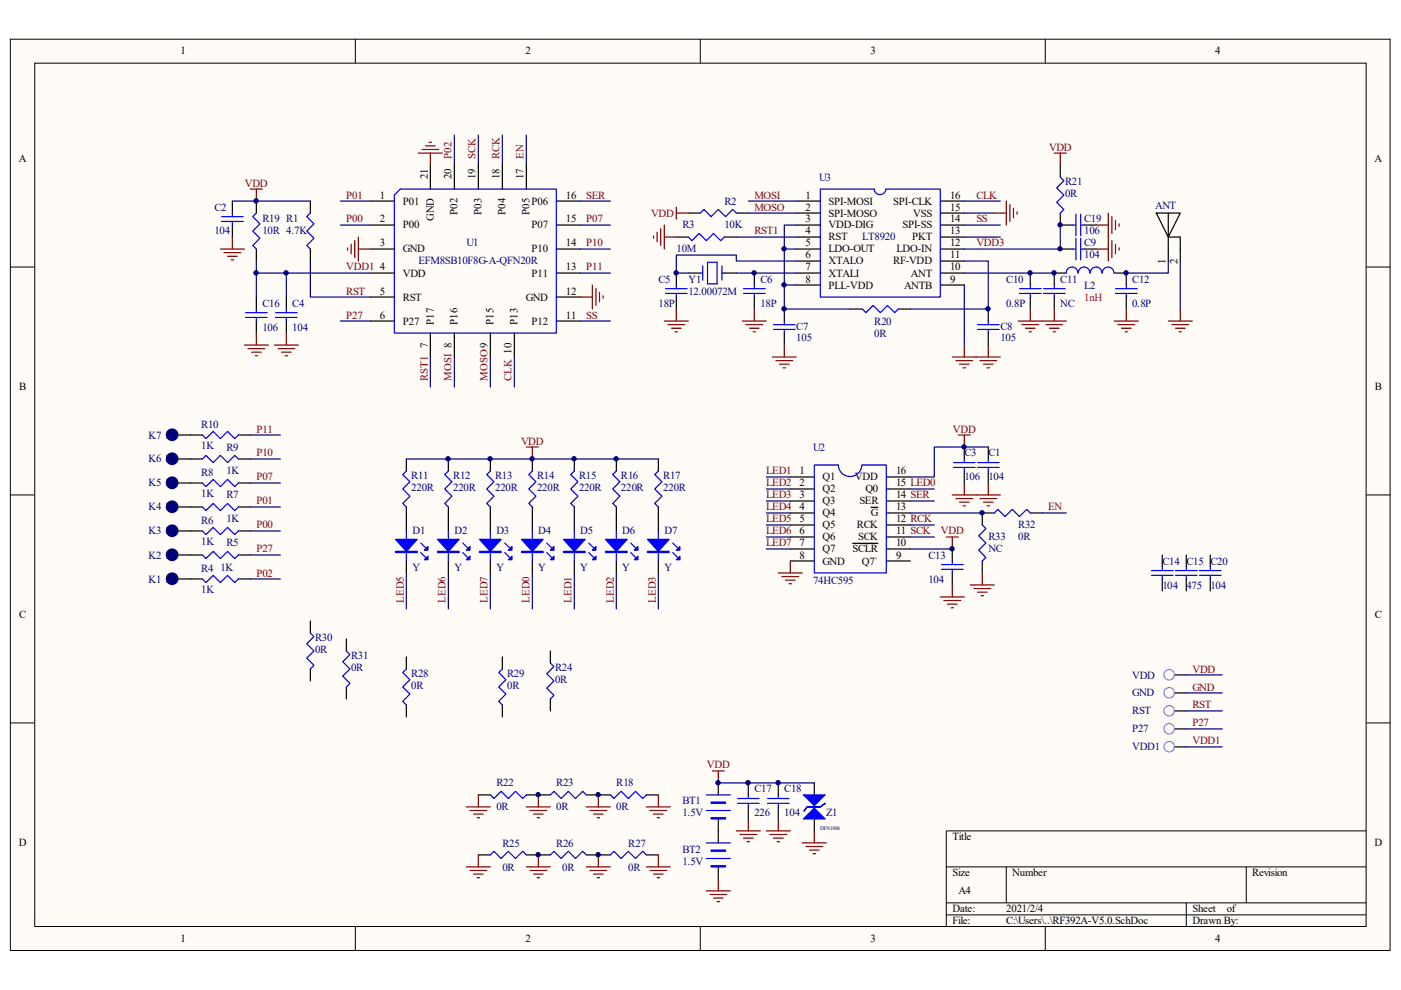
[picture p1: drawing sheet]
<svg xmlns="http://www.w3.org/2000/svg" width="297mm" height="210mm" viewBox="0 0 297 210" stroke-linecap="round" stroke-linejoin="round" font-family="sans-serif">
<path d="M2.3 8.4h292.4v193.1h-292.4z" fill="#fffcf8"/>
<path d="M2.2 8.3h292.5v193.2h-292.5z" fill="none" stroke="#000" stroke-width=".21"/>
<path d="M7.5 13.5h282.1v182.9h-282.1z" fill="#fffcf8"/>
<g fill="none" stroke="#000" stroke-width=".21">
<path d="M7.4 13.4h282.2v183h-282.2zM75.3 8.3v5.1M148.5 8.3v5.1M221.6 8.3v5.1M2.2 56.6h5.1M289.7 56.6h5.1M2.2 104.9h5.1M289.7 104.9h5.1M2.2 153.3h5.1M289.7 153.3h5.1M289.7 176.2h-89.1v20.3M75.3 196.5v5.1"/>
<path d="M148.5 196.5v5.1M200.6 183.8h89.1M200.6 191.4h89.1M200.6 194h89.1M213.4 183.8v7.6M221.6 196.5v5.1M251.5 191.4v5.1M264.2 183.8v7.6"/>
</g>
<g fill="none" stroke="#000" stroke-width=".25">
<path d="M224.8 35v2.5M49.3 42.6v2.6M49.3 47.7v2.6M65.8 42.6v2.6M65.8 52.8v2.5M143.4 50.3h2.5M143.4 57.9v2.5M145.9 45.2h2.6M153.6 50.3h2.5M156.1 45.2h2.6M159.9 57.9v2.5M168.8 42.6h5.1"/>
<path d="M168.8 45.2h5.1M168.8 47.7h5.1M168.8 50.3h5.1M168.8 52.8h5.1M168.8 55.3h5.1M168.8 57.9h5.1M199.4 42.6h5M199.4 45.2h5M199.4 47.7h5M199.4 50.3h5M199.4 52.8h5M199.4 55.3h5"/>
<path d="M199.4 57.9h5M218.4 57.9v2.5M224.8 45.2v2.5h2.5M224.8 52.8h2.5M226.1 57.9h-2.6v2.5M229.9 47.7h2.5M229.9 52.8h2.5M236.2 57.9h2.6v2.5M245.2 45.2h5l-2.5 5.1zM247.7 50.3h2.5v5M247.7 45.2v10.1M54.4 63v2.5"/>
<path d="M54.4 68.1v2.5M60.7 63v2.5M60.7 68.1v2.5M143.4 63v2.5M159.9 63v2.5M166.3 65.5v2.6M166.3 70.6v2.6M168.8 60.4h5.1M180.3 65.5h2.5M190.5 65.5h2.5M199.4 60.4h5M209.5 65.5v2.6"/>
<path d="M209.5 70.6v2.6M218.4 63v2.5M223.5 63v2.5M238.8 63v2.5M40.4 97.3h2.5M40.4 92.2h2.5M50.5 97.3h2.6M50.5 92.2h2.6M86.2 97.3v2.6M95.1 97.3v2.6M104 97.3v2.6M112.9 97.3v2.6"/>
<path d="M121.8 97.3v2.6M130.7 97.3v2.6M139.6 97.3v2.6M204.4 94.8v2.5M204.4 99.9v2.5M209.5 94.8v2.5M209.5 99.9v2.5M40.4 117.7h2.5M40.4 112.6h2.5M40.4 107.5h2.5M40.4 102.4h2.5M50.5 117.7h2.6"/>
<path d="M50.5 112.6h2.6M50.5 107.5h2.6M50.5 102.4h2.6M86.2 107.5v2.5M95.1 107.5v2.5M104 107.5v2.5M112.9 107.5v2.5M121.8 107.5v2.5M130.7 107.5v2.5M139.6 107.5v2.5M201.9 116.4v2.5M246.4 117.7v2.5"/>
<path d="M251.5 117.7v2.5M256.6 117.7v2.5M40.4 122.8h2.5M50.5 122.8h2.6M201.9 121.5v2.5M246.4 122.8v2.5M251.5 122.8v2.5M256.6 122.8v2.5M101.4 168.5h2.6M111.6 168.5h5.1M124.3 168.5h5.1M137 168.5h2.6"/>
<path d="M158.7 166v2.5M158.7 171.1v2.5M165 166v2.5M165 171.1v2.5M101.4 181.3h2.6M111.6 181.3h5.1M124.3 181.3h5.1M137 181.3h2.6"/>
</g>
<g fill="none" stroke="#00f" stroke-width=".25">
<path d="M224.8 37.5l.8 .8-1.6 1.5 1.6 1.6-1.6 1.5 1.6 1.5-.8 .8M47 47h4.6M47 45.9h4.6M49.3 45.2v.7M49.3 47v.7M65.8 45.2l-.8 .7 1.6 1.6-1.6 1.5 1.6 1.5-1.6 1.5 .8 .8M145.9 50.3l.8 .7 1.5-1.5 1.6 1.5 1.5-1.5 1.5 1.5 .8-.7M148.5 45.2l.7-.8 1.6 1.5 1.5-1.5 1.5 1.5 1.5-1.5 .8 .8M187.8 40.1a1.23 1.23 0 0 1-1.2 1.2 1.23 1.23 0 0 1-1.2-1.2h-11.5v22.9h25.5v-22.9h-11.5M227.3 52.8h.8M227.3 47.7h.8M228.1 45.4v4.6"/>
<path d="M228.1 50.5v4.6M228.5 57.9a1.23 1.23 0 0 0-1.2-1.3 1.23 1.23 0 0 0-1.3 1.3M229.1 52.8h.8M229.1 45.4v4.6M229.1 50.5v4.6M229.1 47.7h.8M231.1 57.9a1.22 1.22 0 0 0-1.3-1.3 1.22 1.22 0 0 0-1.2 1.3M233.6 57.9a1.22 1.22 0 0 0-1.2-1.3 1.22 1.22 0 0 0-1.2 1.3M236.2 57.9a1.22 1.22 0 0 0-1.3-1.3 1.22 1.22 0 0 0-1.2 1.3M52.1 67.3h4.5M52.1 66.3h4.5M54.4 65.5v.8"/>
<path d="M54.4 67.3v.8M58.4 67.3h4.6M58.4 66.3h4.6M60.7 65.5v.8M60.7 67.3v.8M141.1 62.2h4.6M141.1 61.2h4.6M143.4 60.4v.8M143.4 62.2v.8M157.6 62.2h4.6M157.6 61.2h4.6M159.9 60.4v.8"/>
<path d="M159.9 62.2v.8M164 69.8h4.6M164 68.8h4.6M166.3 68.1v.7M166.3 69.8v.8M182.8 65.5l.8 .8 1.5-1.5 1.5 1.5 1.6-1.5 1.5 1.5 .8-.8M207.2 69.8h4.6M207.2 68.8h4.6M209.5 68.1v.7M209.5 69.8v.8M216.1 62.2h4.6M216.1 61.2h4.6"/>
<path d="M218.4 60.4v.8M218.4 62.2v.8M221.2 62.2h4.6M221.2 61.2h4.6M223.5 60.4v.8M223.5 62.2v.8M236.5 62.2h4.6M236.5 61.2h4.6M238.8 60.4v.8M238.8 62.2v.8M42.9 97.3l.8-.7 1.5 1.5 1.5-1.5 1.5 1.5 1.6-1.5 .7 .7M42.9 92.2l.8 .8 1.5-1.5 1.5 1.5 1.5-1.5 1.6 1.5 .7-.8"/>
<path d="M86.2 99.9l-.8 .7 1.5 1.5-1.5 1.6 1.5 1.5-1.5 1.5 .8 .8M95.1 99.9l-.8 .7 1.5 1.5-1.5 1.6 1.5 1.5-1.5 1.5 .8 .8M104 99.9l-.8 .7 1.5 1.5-1.5 1.6 1.5 1.5-1.5 1.5 .8 .8M112.9 99.9l-.8 .7 1.5 1.5-1.5 1.6 1.5 1.5-1.5 1.5 .8 .8M121.8 99.9l-.8 .7 1.5 1.5-1.5 1.6 1.5 1.5-1.5 1.5 .8 .8M130.7 99.9l-.8 .7 1.5 1.5-1.5 1.6 1.5 1.5-1.5 1.5 .8 .8M139.6 99.9l-.8 .7 1.5 1.5-1.5 1.6 1.5 1.5-1.5 1.5 .8 .8M202.2 98.1h4.5M202.2 99.1h4.5M204.4 97.3v.8M204.4 99.1v.8M207.2 98.1h4.6"/>
<path d="M207.2 99.1h4.6M209.5 97.3v.8M209.5 99.1v.8M42.9 117.7l.8 .7 1.5-1.5 1.5 1.5 1.5-1.5 1.6 1.5 .7-.7M42.9 112.6l.8 .7 1.5-1.5 1.5 1.5 1.5-1.5 1.6 1.5 .7-.7M42.9 107.5l.8 .8 1.5-1.6 1.5 1.6 1.5-1.6 1.6 1.6 .7-.8M42.9 102.4l.8 .8 1.5-1.6 1.5 1.6 1.5-1.6 1.6 1.6 .7-.8M199.6 119.7h4.6M201.9 118.9v.8M42.9 122.8l.8 .7 1.5-1.5 1.5 1.5 1.5-1.5 1.6 1.5 .7-.7M199.6 120.7h4.6M201.9 120.7v.8"/>
<path d="M244.1 122h4.6M244.1 121h4.6M246.4 120.2v.8M246.4 122v.8M249.2 122h4.6M249.2 121h4.6M251.5 120.2v.8M251.5 122v.8M254.3 122h4.6M254.3 121h4.6M256.6 120.2v.8M256.6 122v.8"/>
<path d="M104 168.5l.7 .8 1.6-1.5 1.5 1.5 1.5-1.5 1.5 1.5 .8-.8M116.7 168.5l.7-.7 1.6 1.5 1.5-1.5 1.5 1.5 1.5-1.5 .8 .7M129.4 168.5l.8 .8 1.5-1.5 1.5 1.5 1.5-1.5 1.6 1.5 .7-.8M156.4 170.3h4.5M156.4 169.3h4.5M158.7 168.5v.8M158.7 170.3v.8M162.7 170.3h4.6M162.7 169.3h4.6M165 168.5v.8M165 170.3v.8M104 181.3l.7-.8 1.6 1.5 1.5-1.5 1.5 1.5 1.5-1.5 .8 .8"/>
<path d="M116.7 181.3l.7-.8 1.6 1.5 1.5-1.5 1.5 1.5 1.5-1.5 .8 .8M129.4 181.3l.8-.8 1.5 1.5 1.5-1.5 1.5 1.5 1.6-1.5 .7 .8"/>
</g>
<g fill="none" stroke="#800000" stroke-width=".25">
<path d="M46.7 52.8h5.1M47.5 53.6h3.5M48.2 54.3h2.1M49 55.1h.5M49.3 50.3v2.5M138.6 50v.5M139.3 49.2v2.1M140.1 48.5v3.5M140.8 47.7v5.1M140.8 50.3h2.6M210.8 45.2h2.6M213.4 42.6v5.1"/>
<path d="M214.1 43.4v3.6M214.9 44.2v2M215.6 44.9v.5M232.4 52.8h2.6M235 50.3v5M235.7 51v3.6M236.5 51.8v2M237.3 52.5v.6M58.2 73.2h5.1M58.9 73.9h3.6M59.7 74.7h2M60.5 75.4h.5"/>
<path d="M60.7 70.6v2.6M140.8 68.1h5.1M141.6 68.8h3.6M142.4 69.6h2M143.1 70.4h.5M143.4 65.5v2.6M157.4 68.1h5.1M158.1 68.8h3.6M158.9 69.6h2M159.7 70.4h.5M159.9 65.5v2.6M163.7 75.7h5.1"/>
<path d="M164.5 76.5h3.6M165.3 77.2h2M166 78h.5M166.3 73.2v2.5M201.9 75.7h10.2M202.7 76.5h3.5M203.4 77.2h2.1M204.2 78h.5M204.4 73.2v2.5M207.8 76.5h3.5M208.5 77.2h2.1M209.3 78h.5"/>
<path d="M209.5 73.2v2.5M215.9 68.1h10.2M216.7 68.8h3.5M217.4 69.6h2.1M218.2 70.4h.5M218.4 65.5v2.6M221.7 68.8h3.6M222.5 69.6h2M223.3 70.4h.5M223.5 65.5v2.6M236.2 68.1h5.1M237 68.8h3.6"/>
<path d="M237.8 69.6h2M238.5 70.4h.5M238.8 65.5v2.6M247.7 68.1h5.1M248.5 68.8h3.5M249.2 69.6h2.1M250 70.4h.5M250.2 65.5v2.6"/>
</g>
<g fill="none" stroke="#000080" stroke-width=".25">
<path d="M156.1 57.9h12.7M156.1 50.3h12.7M158.7 45.2h10.1M158.7 42.6h10.1M166.3 52.8h2.5M204.4 57.9h19.1M204.4 50.3h7.7M204.4 45.2h6.4M204.4 42.6h7.7M204.4 47.7h7.7M247.7 55.3v2.6h-8.9M250.2 55.3v10.2"/>
<path d="M166.3 60.4h2.5M204.4 60.4v12.8"/>
</g>
<circle cx="36.5" cy="122.7" r=".71" fill="#fffcf8" stroke="#000080" stroke-width="1.3"/>
<path d="M37.8 122.8h2.6" fill="none" stroke="#000" stroke-width=".25"/>
<circle cx="36.5" cy="117.6" r=".72" fill="#fffcf8" stroke="#000080" stroke-width="1.3"/>
<path d="M37.8 117.7h2.6" fill="none" stroke="#000" stroke-width=".25"/>
<circle cx="36.5" cy="112.5" r=".71" fill="#fffcf8" stroke="#000080" stroke-width="1.3"/>
<path d="M37.8 112.6h2.6" fill="none" stroke="#000" stroke-width=".25"/>
<circle cx="36.5" cy="107.4" r=".71" fill="#fffcf8" stroke="#000080" stroke-width="1.3"/>
<path d="M37.8 107.5h2.6" fill="none" stroke="#000" stroke-width=".25"/>
<circle cx="36.5" cy="102.4" r=".72" fill="#fffcf8" stroke="#000080" stroke-width="1.3"/>
<path d="M37.8 102.4h2.6" fill="none" stroke="#000" stroke-width=".25"/>
<circle cx="36.5" cy="97.3" r=".71" fill="#fffcf8" stroke="#000080" stroke-width="1.3"/>
<path d="M37.8 97.3h2.6" fill="none" stroke="#000" stroke-width=".25"/>
<circle cx="36.5" cy="92.2" r=".71" fill="#fffcf8" stroke="#000080" stroke-width="1.3"/>
<g fill="none" stroke="#000" stroke-width=".25">
<path d="M91.2 35v5.1M96.3 35v5.1M101.4 35v5.1M106.5 35v5.1M111.6 35v5.1M54.4 42.6v2.6M54.4 52.8v2.5M78.5 57.9h5.1M78.5 42.6h5.1M78.5 47.7h5.1M78.5 52.8h5.1M118 57.9h5"/>
<path d="M118 42.6h5M118 47.7h5M118 52.8h5M145.9 57.9h2.6M153.6 57.9h2.5M78.5 63h5.1M78.5 68.1h5.1M91.2 70.6v5.1M96.3 70.6v5.1M104 70.6v5.1M109.1 70.6v5.1M118 63h5"/>
<path d="M118 68.1h5M37.8 92.2h2.6M86.2 110v2.6M86.2 118.9v2.6M95.1 110v2.6M95.1 118.9v2.6M104 110v2.6M104 118.9v2.6M112.9 110v2.6M112.9 118.9v2.6M121.8 110v2.6M121.8 118.9v2.6"/>
<path d="M130.7 110v2.6M130.7 118.9v2.6M139.6 110v2.6M139.6 118.9v2.6M167.6 101.1h5.1M167.6 103.7h5.1M167.6 106.2h5.1M167.6 108.8h5.1M167.6 111.3h5.1M167.6 113.9h5.1M167.6 116.4h5.1M167.6 118.9h5.1"/>
<path d="M180.8 115.2h5.3M184.7 107.6h1.4M187.9 101.1h5.1M187.9 103.7h5.1M187.9 106.2h5.1M187.9 108.8h5.1M187.9 111.3h5.1M187.9 113.9h5.1M187.9 116.4h5.1M187.9 118.9h5.1M208.3 118.9v2.6M210.8 108.8h-2.5v2.5"/>
<path d="M218.4 108.8h2.6M65.8 131.7v2.5M73.4 135.5v2.5M86.2 139.3v2.5M106.5 139.3v2.5M116.7 138v2.6M65.8 141.8v2.6M73.4 145.6v2.6M86.2 149.5v2.5M106.5 149.5v2.5M116.7 148.2v2.5M249 154.5h2.5"/>
<path d="M249 150.7h2.5M249 143.1h2.5M249 146.9h2.5M249 158.4h2.5M152.3 166v2.5M152.3 173.6v5.1M172.7 166v2.5M172.7 173.6v2.6M152.3 183.8v2.5"/>
</g>
<g fill="none" stroke="#00f" stroke-width=".25">
<path d="M54.4 45.2l-.8 .7 1.5 1.6-1.5 1.5 1.5 1.5-1.5 1.5 .8 .8M83.6 41.4l1.3-1.3h33.1v30.5h-34.4zM148.5 57.9h.5M149 56.4v3M150 55.6h2v4.6h-2zM153.1 56.4v3M153.1 57.9h.5M182.7 98.6a2.49 2.49 0 0 1-2.5 2.4 2.49 2.49 0 0 1-2.5-2.4h-5v22.9h15.2v-22.9h-5.1M86.2 112.6v6.3M89.2 117.2l1 1M89.2 115.1l1 1M95.1 112.6v6.3"/>
<path d="M98.1 117.2l1 1M98.1 115.1l1 1M104 112.6v6.3M107 117.2l1 1M107 115.1l1 1M112.9 112.6v6.3M115.9 117.2l1 1M115.9 115.1l1 1M121.8 112.6v6.3M124.8 117.2l1 1M124.8 115.1l1 1M130.7 112.6v6.3"/>
<path d="M133.7 117.2l1 1M133.7 115.1l1 1M139.6 112.6v6.3M142.6 117.2l1 1M142.6 115.1l1 1M208.3 111.3l.7 .8-1.5 1.5 1.5 1.5-1.5 1.5 1.5 1.6-.7 .7M210.8 108.8l.8-.8 1.5 1.5 1.5-1.5 1.5 1.5 1.6-1.5 .7 .8M65.8 134.2l.8 .8-1.6 1.5 1.6 1.5-1.6 1.5 1.6 1.6-.8 .7M73.4 138l.8 .8-1.5 1.5 1.5 1.5-1.5 1.6 1.5 1.5-.8 .7M86.2 141.8l-.8 .8 1.5 1.5-1.5 1.5 1.5 1.6-1.5 1.5 .8 .8M106.5 141.8l-.8 .8 1.6 1.5-1.6 1.5 1.6 1.6-1.6 1.5 .8 .8M116.7 140.6l.7 .7-1.5 1.5 1.5 1.6-1.5 1.5 1.5 1.5-.7 .8"/>
<path d="M149.8 171.8h5M149.8 168.5h5M149.8 178.7h5M149.8 182h5"/>
</g>
<g fill="#00f" stroke="#00f" stroke-width=".25">
<path d="M83.9 114.4h4.5l-2.2 2.5z"/>
<path d="M90.7 117.9v.8h-.7z"/>
<path d="M90.7 115.9v.7h-.7z"/>
<path d="M92.8 114.4h4.5l-2.2 2.5z"/>
<path d="M99.6 117.9v.8h-.7z"/>
<path d="M99.6 115.9v.7h-.7z"/>
<path d="M101.7 114.4h4.6l-2.3 2.5z"/>
<path d="M107.8 118.7l.7-.8v.8z"/>
<path d="M107.8 116.6l.7-.7v.7z"/>
<path d="M110.6 114.4h4.6l-2.3 2.5z"/>
<path d="M117.4 117.9v.8h-.7z"/>
<path d="M117.4 115.9v.7h-.7z"/>
<path d="M119.5 114.4h4.6l-2.3 2.5z"/>
<path d="M126.3 117.9v.8h-.7z"/>
<path d="M126.3 115.9v.7h-.7z"/>
<path d="M128.4 114.4h4.6l-2.3 2.5z"/>
<path d="M135.2 117.9v.8h-.7z"/>
<path d="M135.2 115.9v.7h-.7z"/>
<path d="M137.3 114.4h4.6l-2.3 2.5z"/>
<path d="M144.2 117.9v.8h-.8z"/>
<path d="M144.2 115.9v.7h-.8z"/>
<path d="M172.7 171.3l2.2 2.3h-4.5z"/>
<path d="M170.4 168.5h4.5l-2.2 2.3z"/>
<path d="M83.9 116.9h4.5v.3h-4.5z" fill-rule="evenodd"/>
<path d="M92.8 116.9h4.5v.3h-4.5z" fill-rule="evenodd"/>
<path d="M101.7 116.9h4.6v.3h-4.6z" fill-rule="evenodd"/>
<path d="M110.6 116.9h4.6v.3h-4.6z" fill-rule="evenodd"/>
<path d="M119.5 116.9h4.6v.3h-4.6z" fill-rule="evenodd"/>
<path d="M128.4 116.9h4.6v.3h-4.6z" fill-rule="evenodd"/>
<path d="M137.3 116.9h4.6v.3h-4.6z" fill-rule="evenodd"/>
<path d="M150.8 170.1h3v.2h-3z" fill-rule="evenodd"/>
<path d="M150.8 173.4h3v.2h-3z" fill-rule="evenodd"/>
<path d="M150.8 180.2h3v.3h-3z" fill-rule="evenodd"/>
<path d="M150.8 183.5h3v.3h-3z" fill-rule="evenodd"/>
<path d="M171.1 171.1h2.8l1-.8-1 .8h-2.8l-.7 1z" fill-rule="evenodd"/>
</g>
<g fill="none" stroke="#000080" stroke-width=".25">
<path d="M96.3 28.6v6.4M101.4 28.6v6.4M106.5 28.6v6.4M111.6 28.6v6.4M49.3 42.6h16.5M54.4 55.3v2.6M60.7 57.9v5.1M65.8 55.3v7.7h12.7M72.2 47.7h6.3M72.2 42.6h6.3M78.5 57.9h-24.1v5.1M123 47.7h6.4"/>
<path d="M123 42.6h6.4M123 57.9h6.4M123 52.8h6.4M168.8 55.3h-12.7v-1.2h-12.7v3.8h2.5M168.8 47.7h-2.5v17.8h14M204.4 55.3h5.1v10.2h-16.5M224.8 47.7v5.1h-20.4M72.2 68.1h6.3M91.2 75.7v6.4M96.3 75.7v6.4M104 75.7v6.4M109.1 75.7v6.4"/>
<path d="M123 68.1h6.4M53.1 97.3h6.3M53.1 92.2h6.3M86.2 97.3h53.4M209.5 94.8h-11.4v6.3h-5.1M53.1 107.5h6.3M53.1 112.6h6.3M53.1 117.7h6.3M53.1 102.4h6.3M162.5 101.1h5.1M162.5 103.7h5.1M162.5 106.2h5.1"/>
<path d="M162.5 108.8h5.1M162.5 111.3h5.1M162.5 113.9h5.1M162.5 116.4h5.1M193 103.7h5.1M193 106.2h5.1M193 108.8h15.3M193 111.3h5.1M193 113.9h5.1M193 116.4h8.9M221 108.8h5.1M53.1 122.8h6.3"/>
<path d="M86.2 121.5v7.6M95.1 121.5v7.6M104 121.5v7.6M112.9 121.5v7.6M121.8 121.5v7.6M130.7 121.5v7.6M139.6 121.5v7.6M251.5 143.1h7.6M251.5 146.9h7.6M251.5 150.7h7.6M251.5 154.5h7.6M251.5 158.4h7.6"/>
<path d="M152.3 166h20.4"/>
</g>
<g fill="none" stroke="#800000" stroke-width=".25">
<path d="M88.7 32.5h5.1M89.5 31.7h3.5M90.2 30.9h2.1M91 30.2h.5M91.2 32.5v2.5M223.5 32.5h2.6M224.8 32.5v2.5M53.1 40.1h2.5M54.4 40.1v2.5M73.7 52.5v.6M74.4 51.8v2M75.2 51v3.6"/>
<path d="M76 50.3v5M76 52.8h2.5M143.4 43.9v2.5M143.4 45.2h2.5M232.4 47.7h2.6M235 45.2v5.1M235.7 45.9v3.6M236.5 46.7v2M237.3 47.5v.5M51.8 73.2h5.1M52.6 73.9h3.5M53.3 74.7h2.1"/>
<path d="M54.1 75.4h.5M54.4 70.6v2.6M123 63h2.6M125.6 60.4v5.1M126.3 61.2v3.6M127.1 62v2M127.9 62.7v.5M111.6 94.8h2.5M112.9 94.8v2.5M203.2 92.2h2.5M204.4 92.2v2.6M167.6 118.9v2.6"/>
<path d="M200.6 113.9h2.6M201.9 113.9v2.5M201.9 104.9h10.2M202.7 105.7h3.5M203.4 106.5h2.1M204.2 107.2h.5M204.4 102.4v2.5M207.8 105.7h3.5M208.5 106.5h2.1M209.3 107.2h.5M209.5 102.4v2.5M165 121.5h5.1"/>
<path d="M165.8 122.2h3.5M166.5 123h2.1M167.3 123.8h.5M199.4 126.6h5M200.1 127.3h3.6M200.9 128.1h2M201.6 128.9h.6M201.9 124v2.6M205.7 124h5.1M206.5 124.8h3.5M207.2 125.6h2.1M208 126.3h.5"/>
<path d="M208.3 121.5v2.5M98.9 171.1h5.1M99.6 171.8h3.6M100.4 172.6h2M101.2 173.4h.5M101.4 168.5v2.6M111.6 171.1h5.1M112.4 171.8h3.5M113.1 172.6h2.1M113.9 173.4h.5M114.1 168.5v2.6M124.3 171.1h5.1"/>
<path d="M125.1 171.8h3.5M125.8 172.6h2.1M126.6 173.4h.5M126.9 168.5v2.6M137 171.1h5.1M137.8 171.8h3.6M138.6 172.6h2M139.3 173.4h.5M139.6 168.5v2.6M151 163.5h2.6M152.3 163.5v2.5M156.1 176.2h5.1"/>
<path d="M156.9 176.9h3.5M157.6 177.7h2.1M158.4 178.5h.5M158.7 173.6v2.6M162.5 176.2h5.1M163.2 176.9h3.6M164 177.7h2M164.8 178.5h.5M165 173.6v2.6M170.1 178.7h5.1M170.9 179.5h3.5M172.7 176.2v2.5"/>
<path d="M98.9 183.8h5.1M99.6 184.6h3.6M100.4 185.3h2M101.2 186.1h.5M101.4 181.3v2.5M111.6 183.8h5.1M112.4 184.6h3.5M113.1 185.3h2.1M113.9 186.1h.5M114.1 181.3v2.5M124.3 183.8h5.1M125.1 184.6h3.5"/>
<path d="M125.8 185.3h2.1M126.6 186.1h.5M126.9 181.3v2.5M137 183.8h5.1M137.8 184.6h3.6M138.6 185.3h2M139.3 186.1h.5M139.6 181.3v2.5M149.8 188.9h5M150.5 189.7h3.6M151.3 190.4h2M152 191.2h.6"/>
<path d="M152.3 186.3v2.6M171.6 180.2h2.1M172.4 181h.5"/>
</g>
<g fill="none" stroke="#f0f" stroke-width=".25">
<circle cx="247.9" cy="146.9" r="1.11"/>
<circle cx="247.9" cy="143.1" r="1.11"/>
<circle cx="247.9" cy="154.5" r="1.11"/>
<circle cx="247.9" cy="150.7" r="1.11"/>
<circle cx="247.9" cy="158.3" r="1.11"/>
</g>
<g fill="#000080" stroke="#000080" stroke-width=".21">
<circle cx="54.3" cy="57.9" r=".47"/>
<circle cx="54.3" cy="42.6" r=".47"/>
<circle cx="60.6" cy="57.9" r=".47"/>
<circle cx="95" cy="97.3" r=".46"/>
<circle cx="103.9" cy="97.3" r=".46"/>
<circle cx="112.8" cy="97.3" r=".46"/>
<circle cx="114.1" cy="181.2" r=".46"/>
<circle cx="114.1" cy="168.5" r=".46"/>
<circle cx="121.7" cy="97.3" r=".47"/>
<circle cx="126.8" cy="181.2" r=".46"/>
<circle cx="126.8" cy="168.5" r=".46"/>
<circle cx="130.6" cy="97.3" r=".46"/>
<circle cx="143.3" cy="57.9" r=".46"/>
<circle cx="152.2" cy="166" r=".47"/>
<circle cx="158.6" cy="166" r=".47"/>
<circle cx="159.9" cy="57.9" r=".46"/>
<circle cx="165" cy="166" r=".46"/>
<circle cx="166.2" cy="65.5" r=".47"/>
<circle cx="166.2" cy="60.4" r=".47"/>
<circle cx="166.2" cy="52.8" r=".47"/>
<circle cx="201.9" cy="116.3" r=".46"/>
<circle cx="204.4" cy="94.7" r=".46"/>
<circle cx="208.2" cy="108.7" r=".46"/>
<circle cx="209.5" cy="65.5" r=".47"/>
<circle cx="218.4" cy="57.9" r=".46"/>
<circle cx="223.5" cy="57.9" r=".47"/>
<circle cx="224.7" cy="52.8" r=".46"/>
<circle cx="224.7" cy="47.7" r=".46"/>
<circle cx="238.7" cy="57.9" r=".46"/>
</g>
<g font-size="2.3">
<text x="38.3" y="11.5">1</text>
<text x="111.4" y="11.5">2</text>
<text x="184.6" y="11.5">3</text>
<text x="257.6" y="11.5">4</text>
<text x="4" y="34.4">A</text>
<text x="291.4" y="34.4">A</text>
<text x="90.7" y="38" transform="rotate(-90 90.7 38)">21</text>
<text x="95.8" y="38" transform="rotate(-90 95.8 38)">20</text>
<text x="100.8" y="38" transform="rotate(-90 100.8 38)">19</text>
<text x="105.9" y="38" transform="rotate(-90 105.9 38)">18</text>
<text x="111" y="38" transform="rotate(-90 111 38)">17</text>
<text x="80.5" y="42.1">1</text>
<text x="80.5" y="47.2">2</text>
<text x="85.4" y="43.4">P01</text>
<text x="91.9" y="46.9" transform="rotate(-90 91.9 46.9)">GND</text>
<text x="97" y="45.5" transform="rotate(-90 97 45.5)">P02</text>
<text x="102.1" y="45.5" transform="rotate(-90 102.1 45.5)">P03</text>
<text x="107.2" y="45.5" transform="rotate(-90 107.2 45.5)">P04</text>
<text x="112.3" y="45.5" transform="rotate(-90 112.3 45.5)">P05</text>
<text x="112.7" y="43.4">P06</text>
<text x="120" y="47.2">15</text>
<text x="120" y="42.1">16</text>
<text x="170.8" y="42.1">1</text>
<text x="170.8" y="44.6">2</text>
<text x="170.8" y="47.2">3</text>
<text x="175.7" y="43.4">SPI-MOSI</text>
<text x="175.7" y="45.9">SPI-MOSO</text>
<text x="189.4" y="43.4">SPI-CLK</text>
<text x="193.6" y="45.9">VSS</text>
<text x="201.4" y="47.2">14</text>
<text x="201.4" y="44.6">15</text>
<text x="201.4" y="42.1">16</text>
<text x="80.5" y="52.3">3</text>
<text x="85.4" y="48.4">P00</text>
<text x="85.4" y="53.5">GND</text>
<text x="112.7" y="53.5">P10</text>
<text x="112.7" y="48.4">P07</text>
<text x="120" y="52.3">14</text>
<text x="170.8" y="49.7">4</text>
<text x="170.8" y="52.3">5</text>
<text x="175.7" y="48.4">VDD-DIG</text>
<text x="175.7" y="51">RST</text>
<text x="175.7" y="53.5">LDO-OUT</text>
<text x="190.1" y="53.5">LDO-IN</text>
<text x="191.3" y="48.4">SPI-SS</text>
<text x="193.4" y="51">PKT</text>
<text x="201.4" y="52.3">12</text>
<text x="201.4" y="49.7">13</text>
<text x="80.5" y="57.3">4</text>
<text x="85.4" y="58.7">VDD</text>
<text x="112.7" y="58.7">P11</text>
<text x="120" y="57.3">13</text>
<text x="170.8" y="54.8">6</text>
<text x="170.8" y="57.3">7</text>
<text x="170.8" y="60">8</text>
<text x="175.7" y="56.1">XTALO</text>
<text x="175.7" y="58.7">XTALI</text>
<text x="189.4" y="56.1">RF-VDD</text>
<text x="193.1" y="58.7">ANT</text>
<text x="201.4" y="60">9</text>
<text x="201.4" y="57.3">10</text>
<text x="201.4" y="54.8">11</text>
<text x="247.1" y="56.1" transform="rotate(-90 247.1 56.1)">1</text>
<text x="249.7" y="56.1" transform="rotate(-90 249.7 56.1)">2</text>
<text x="80.5" y="62.5">5</text>
<text x="85.4" y="63.8">RST</text>
<text x="111.5" y="63.8">GND</text>
<text x="120" y="62.5">12</text>
<text x="175.7" y="61.2">PLL-VDD</text>
<text x="191.7" y="61.2">ANTB</text>
<text x="80.5" y="67.6">6</text>
<text x="85.4" y="68.8">P27</text>
<text x="91.9" y="68.8" transform="rotate(-90 91.9 68.8)">P17</text>
<text x="97" y="68.8" transform="rotate(-90 97 68.8)">P16</text>
<text x="104.6" y="68.8" transform="rotate(-90 104.6 68.8)">P15</text>
<text x="109.7" y="68.8" transform="rotate(-90 109.7 68.8)">P13</text>
<text x="112.7" y="68.8">P12</text>
<text x="120" y="67.6">11</text>
<text x="90.7" y="73.8" transform="rotate(-90 90.7 73.8)">7</text>
<text x="4.1" y="82.7">B</text>
<text x="291.5" y="82.7">B</text>
<text x="35" y="93">1</text>
<text x="35" y="98.1">1</text>
<text x="169.5" y="100.6">1</text>
<text x="174.4" y="101.9">Q1</text>
<text x="181.3" y="101.9">VDD</text>
<text x="190" y="100.6">16</text>
<text x="35" y="103.1">1</text>
<text x="169.5" y="103.1">2</text>
<text x="169.5" y="105.7">3</text>
<text x="174.4" y="104.4">Q2</text>
<text x="174.4" y="106.9">Q3</text>
<text x="182.2" y="106.9">SER</text>
<text x="183.5" y="104.4">Q0</text>
<text x="190" y="105.7">14 SER</text>
<text x="190" y="103.1">15 LED0</text>
<text x="35" y="113.3">1</text>
<text x="35" y="108.2">1</text>
<text x="169.5" y="108.2">4</text>
<text x="169.5" y="110.8">5</text>
<text x="169.5" y="113.3">6</text>
<text x="174.4" y="109.5">Q4</text>
<text x="174.4" y="112">Q5</text>
<text x="181.7" y="112">RCK</text>
<text x="184.7" y="109.5">G</text>
<text x="190" y="113.3">11 SCK</text>
<text x="190" y="110.8">12 RCK</text>
<text x="190" y="108.2">13</text>
<text x="35" y="118.5">1</text>
<text x="169.5" y="115.8">7</text>
<text x="169.5" y="118.5">8</text>
<text x="174.4" y="114.6">Q6</text>
<text x="174.4" y="117.1">Q7</text>
<text x="174.4" y="119.7">GND</text>
<text x="180.8" y="117.1">SCLR</text>
<text x="181.9" y="114.6">SCK</text>
<text x="182.7" y="119.7">Q7`</text>
<text x="190" y="118.5">9</text>
<text x="190" y="115.8">10</text>
<text x="35" y="123.5">1</text>
<text x="4.1" y="131.1">C</text>
<text x="291.5" y="131.1">C</text>
<text x="4" y="179.4">D</text>
<text x="201.9" y="178.2">Title</text>
<text x="291.4" y="179.4">D</text>
<text x="201.9" y="185.8">Size</text>
<text x="214.6" y="185.8">Number</text>
<text x="265.5" y="185.8">Revision</text>
<text x="203.2" y="189.6">A4</text>
<text x="201.9" y="193.4">Date:</text>
<text x="201.9" y="195.9">File:</text>
<text x="213.4" y="193.4">2021/2/4</text>
<text x="213.4" y="195.9">C:\Users\..\RF392A-V5.0.SchDoc</text>
<text x="252.8" y="193.4">Sheet</text>
<text x="252.8" y="195.9">Drawn By:</text>
<text x="260.1" y="193.4">of</text>
<text x="38.3" y="199.8">1</text>
<text x="111.4" y="199.8">2</text>
<text x="184.6" y="199.8">3</text>
<text x="257.6" y="199.8">4</text>
</g>
<g font-size="2.3" fill="#800000">
<text x="95.8" y="33.7" transform="rotate(-90 95.8 33.7)">P02</text>
<text x="100.8" y="33.7" transform="rotate(-90 100.8 33.7)">SCK</text>
<text x="105.9" y="33.7" transform="rotate(-90 105.9 33.7)">RCK</text>
<text x="111" y="33.7" transform="rotate(-90 111 33.7)">EN</text>
<text x="222.4" y="31.9">VDD</text>
<text x="51.9" y="39.6">VDD</text>
<text x="73.4" y="47.2">P00</text>
<text x="73.4" y="42.1">P01</text>
<text x="124.3" y="47.2">P07</text>
<text x="124.3" y="42.1">SER</text>
<text x="138.1" y="45.9">VDD</text>
<text x="159.9" y="42.1">MOSI</text>
<text x="159.9" y="44.6">MOSO</text>
<text x="207" y="42.1">CLK</text>
<text x="207" y="47.2">SS</text>
<text x="124.3" y="52.3">P10</text>
<text x="159.9" y="49.7">RST1</text>
<text x="207" y="52.3">VDD3</text>
<text x="73.4" y="57.3">VDD1</text>
<text x="124.3" y="57.3">P11</text>
<text x="73.4" y="62.5">RST</text>
<text x="73.4" y="67.6">P27</text>
<text x="124.3" y="67.6">SS</text>
<text x="90.7" y="80.8" transform="rotate(-90 90.7 80.8)">RST1</text>
<text x="95.8" y="80.8" transform="rotate(-90 95.8 80.8)">MOSI 8</text>
<text x="103.4" y="80.8" transform="rotate(-90 103.4 80.8)">MOSO9</text>
<text x="108.5" y="80.8" transform="rotate(-90 108.5 80.8)">CLK 10</text>
<text x="54.4" y="91.7">P11</text>
<text x="110.5" y="94.2">VDD</text>
<text x="202" y="91.7">VDD</text>
<text x="54.4" y="96.8">P10</text>
<text x="54.4" y="101.9">P07</text>
<text x="162.5" y="100.6">LED1</text>
<text x="54.4" y="106.9">P01</text>
<text x="162.5" y="103.1">LED2</text>
<text x="162.5" y="105.7">LED3</text>
<text x="54.4" y="112">P00</text>
<text x="162.5" y="108.2">LED4</text>
<text x="162.5" y="110.8">LED5</text>
<text x="162.5" y="113.3">LED6</text>
<text x="199.5" y="113.3">VDD</text>
<text x="222.2" y="108.2">EN</text>
<text x="54.4" y="117.1">P27</text>
<text x="162.5" y="115.8">LED7</text>
<text x="54.4" y="122.3">P02</text>
<text x="85.6" y="127.9" transform="rotate(-90 85.6 127.9)">LED5</text>
<text x="94.5" y="127.9" transform="rotate(-90 94.5 127.9)">LED6</text>
<text x="103.4" y="127.9" transform="rotate(-90 103.4 127.9)">LED7</text>
<text x="112.3" y="127.9" transform="rotate(-90 112.3 127.9)">LED0</text>
<text x="121.2" y="127.9" transform="rotate(-90 121.2 127.9)">LED1</text>
<text x="130.1" y="127.9" transform="rotate(-90 130.1 127.9)">LED2</text>
<text x="139" y="127.9" transform="rotate(-90 139 127.9)">LED3</text>
<text x="252.8" y="142.6">VDD</text>
<text x="252.8" y="146.4">GND</text>
<text x="252.8" y="150.2">RST</text>
<text x="252.8" y="154">P27</text>
<text x="252.8" y="157.8">VDD1</text>
<text x="149.9" y="162.9">VDD</text>
</g>
<g font-size="2.3" fill="#000080">
<text x="173.7" y="38.3">U3</text>
<text x="225.8" y="39.3">R21</text>
<text x="225.8" y="41.8">0R</text>
<text x="45.5" y="44.6">C2</text>
<text x="55.6" y="47.2">R19 R1</text>
<text x="153.6" y="43.4">R2</text>
<text x="229.9" y="47.2">C19</text>
<text x="244.9" y="44.4">ANT</text>
<text x="45.5" y="49.7">104</text>
<text x="55.6" y="49.7">10R 4.7K</text>
<text x="98.9" y="52.3">U1</text>
<text x="143.4" y="53.5">10M</text>
<text x="144.7" y="48.4">R3</text>
<text x="153.6" y="48.4">10K</text>
<text x="182.8" y="51">LT8920</text>
<text x="229.9" y="52.3">C9</text>
<text x="229.9" y="49.7">106</text>
<text x="88.7" y="56.1">EFM8SB10F8G-A-QFN20R</text>
<text x="139.6" y="60">C5</text>
<text x="146" y="60">Y1</text>
<text x="161.2" y="60">C6</text>
<text x="213.4" y="60">C10</text>
<text x="224.8" y="60">C11</text>
<text x="229.9" y="54.8">104</text>
<text x="240" y="60">C12</text>
<text x="55.6" y="65">C16</text>
<text x="62" y="65">C4</text>
<text x="139.6" y="65">18P</text>
<text x="146" y="62.5">12.00072M</text>
<text x="161.2" y="65">18P</text>
<text x="213.4" y="65">0.8P</text>
<text x="224.8" y="65">NC</text>
<text x="229.9" y="61.2">L2</text>
<text x="240" y="65">0.8P</text>
<text x="55.6" y="70.1">106</text>
<text x="62" y="70.1">104</text>
<text x="168.8" y="69.9">C7</text>
<text x="185.3" y="68.8">R20</text>
<text x="185.3" y="71.4">0R</text>
<text x="212.1" y="69.9">C8</text>
<text x="168.8" y="72.4">105</text>
<text x="212.1" y="72.4">105</text>
<text x="31.5" y="93">K7</text>
<text x="42.7" y="90.7">R10</text>
<text x="42.7" y="95.3">1K</text>
<text x="48" y="95.5">R9</text>
<text x="172.4" y="95.5">U2</text>
<text x="31.5" y="98.1">K6</text>
<text x="42.7" y="100.9">R8</text>
<text x="48" y="100.6">1K</text>
<text x="87.2" y="101.6">R11</text>
<text x="96.1" y="101.6">R12</text>
<text x="105" y="101.6">R13</text>
<text x="113.9" y="101.6">R14</text>
<text x="122.8" y="101.6">R15</text>
<text x="131.7" y="101.6">R16</text>
<text x="140.6" y="101.6">R17</text>
<text x="204.5" y="96.8">C3</text>
<text x="204.5" y="101.9">106</text>
<text x="209.5" y="96.8">C1</text>
<text x="209.5" y="101.9">104</text>
<text x="31.5" y="103.1">K5</text>
<text x="42.7" y="105.4">1K</text>
<text x="48" y="105.7">R7</text>
<text x="87.2" y="104.2">220R</text>
<text x="96.1" y="104.2">220R</text>
<text x="105" y="104.2">220R</text>
<text x="113.9" y="104.2">220R</text>
<text x="122.8" y="104.2">220R</text>
<text x="131.7" y="104.2">220R</text>
<text x="140.6" y="104.2">220R</text>
<text x="31.5" y="113.3">K3</text>
<text x="31.5" y="108.2">K4</text>
<text x="42.7" y="111">R6</text>
<text x="48" y="110.8">1K</text>
<text x="87.5" y="113.3">D1</text>
<text x="96.4" y="113.3">D2</text>
<text x="105.2" y="113.3">D3</text>
<text x="114.1" y="113.3">D4</text>
<text x="123" y="113.3">D5</text>
<text x="131.9" y="113.3">D6</text>
<text x="140.9" y="113.3">D7</text>
<text x="215.9" y="112">R32</text>
<text x="31.5" y="118.5">K2</text>
<text x="42.7" y="115.6">1K</text>
<text x="48" y="115.8">R5</text>
<text x="196.8" y="118.5">C13</text>
<text x="209.5" y="114.6">R33</text>
<text x="209.5" y="117.1">NC</text>
<text x="215.9" y="114.6">0R</text>
<text x="246.5" y="119.7">C14</text>
<text x="251.5" y="119.7">C15</text>
<text x="256.6" y="119.7">C20</text>
<text x="31.5" y="123.5">K1</text>
<text x="42.7" y="121.3">R4</text>
<text x="42.7" y="125.8">1K</text>
<text x="46.7" y="121">1K</text>
<text x="87.5" y="121">Y</text>
<text x="96.4" y="121">Y</text>
<text x="105.2" y="121">Y</text>
<text x="114.1" y="121">Y</text>
<text x="123" y="121">Y</text>
<text x="131.9" y="121">Y</text>
<text x="140.9" y="121">Y</text>
<text x="172.4" y="123.8">74HC595</text>
<text x="196.8" y="123.5">104</text>
<text x="246.5" y="124.8">104</text>
<text x="251.5" y="124.8">475</text>
<text x="256.6" y="124.8">104</text>
<text x="66.8" y="136">R30</text>
<text x="66.8" y="138.5">0R</text>
<text x="74.4" y="139.8">R31</text>
<text x="74.4" y="142.3">0R</text>
<text x="87.2" y="143.6">R28</text>
<text x="107.5" y="143.6">R29</text>
<text x="117.7" y="142.3">R24</text>
<text x="240" y="143.9">VDD</text>
<text x="87.2" y="146.1">0R</text>
<text x="107.5" y="146.1">0R</text>
<text x="117.7" y="144.9">0R</text>
<text x="240" y="147.7">GND</text>
<text x="240" y="155.3">P27</text>
<text x="240" y="151.5">RST</text>
<text x="240" y="159.1">VDD1</text>
<text x="105.2" y="166.7">R22</text>
<text x="117.9" y="166.7">R23</text>
<text x="130.6" y="166.7">R18</text>
<text x="159.9" y="168">C17</text>
<text x="166.3" y="168">C18</text>
<text x="105.2" y="171.8">0R</text>
<text x="117.9" y="171.8">0R</text>
<text x="130.6" y="171.8">0R</text>
<text x="144.7" y="170.5">BT1</text>
<text x="144.7" y="173.1">1.5V</text>
<text x="159.9" y="173.1">226</text>
<text x="166.3" y="173.1">104</text>
<text x="175.2" y="173.1">Z1</text>
<text x="106.5" y="179.5">R25</text>
<text x="117.9" y="179.5">R26</text>
<text x="133.2" y="179.5">R27</text>
<text x="106.5" y="184.6">0R</text>
<text x="119.2" y="184.6">0R</text>
<text x="133.2" y="184.6">0R</text>
<text x="144.7" y="180.8">BT2</text>
<text x="144.7" y="183.3">1.5V</text>
</g>
<text font-size="2.3" fill="#f00" x="229.9" y="63.8">1nH</text>
<text font-size="1.1" fill="#000080" x="173.9" y="176">DFN1006</text>
</svg>
